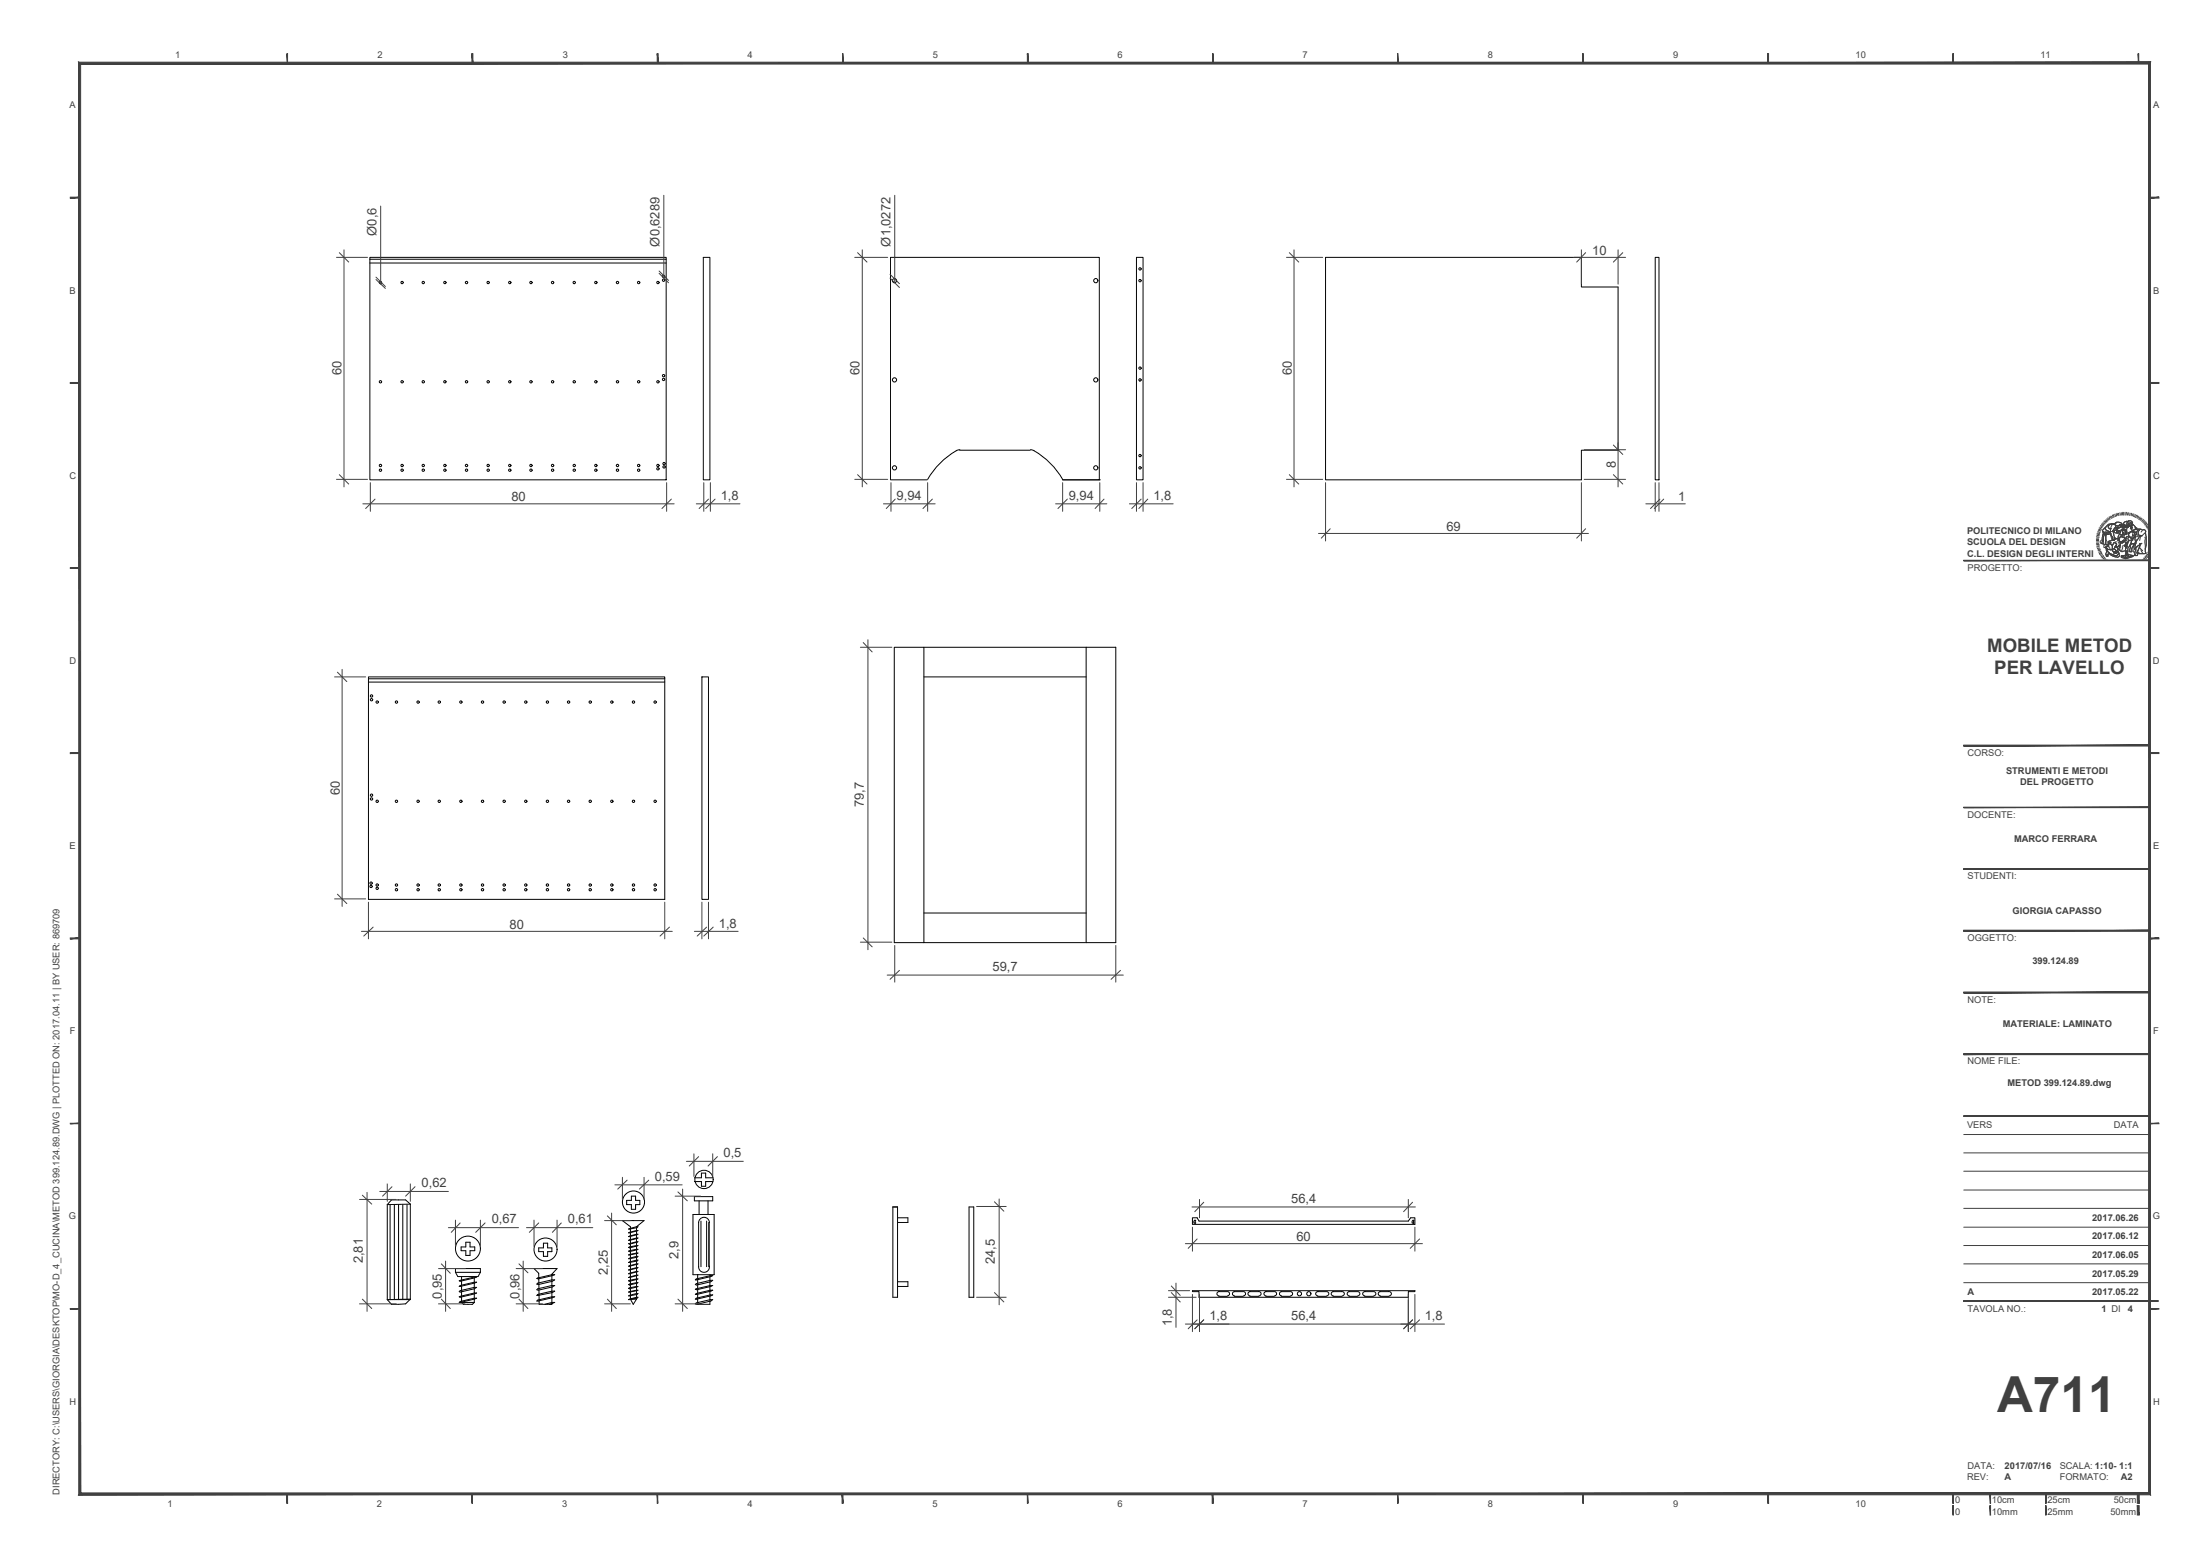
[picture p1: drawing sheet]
<svg xmlns="http://www.w3.org/2000/svg" width="594mm" height="420mm" viewBox="0 0 594 420" stroke-linecap="round" stroke-linejoin="round" font-family="sans-serif">
<!-- layer: 0 -->
<g fill="none" stroke="#000" stroke-width=".27">
<path d="M99.9 69.5h80v60.1h-80zM99.9 70h80M99.9 71h80M189.9 69.5h1.8v60.1h-1.8zM306.9 69.5h1.8v60.1h-1.8zM357.9 69.5h69.1v8h9.9v44.1h-9.9v8h-69.1zM447 69.5h1v60.1h-1zM250.4 129.6h-9.9v-60.1h56.4v60.1h-10h10M259.1 121.6h19.1M259.2 121.4l-.3 .1a19.2 19.2 0 0 0-8.4 8M278.2 121.4l1 .3M279.3 121.7a21 21 0 0 1 7.7 7.8"/>
<path d="M241.5 174.8h59.8v79.7h-59.8zM249.5 174.8v79.7M293.3 174.8v79.7M99.5 182.8h80v60.1h-80zM99.5 184.2h80M99.5 183.3h80M189.5 182.8h1.8v60.1h-1.8zM249.5 182.8h43.8M249.5 246.5h43.8M322 328.8h1.3l.5 .9h56.5l.6-.9h1.2v1.8h-60.1zM322.4 329.7v.5M322.5 329.7l.2-.2 .2 .2"/>
<path d="M322.5 330.2l.2 .2 .2-.2M322.8 329.7v.5M381.3 329.7v.5M381.4 329.7l.2-.2 .2 .2M381.4 330.2l.2 .2 .2-.2M381.7 329.7v.5M322 348.5h60.1v.3h-1.8v1.5h-56.5v-1.5h-1.8zM329.1 348.8h2.3M329.1 350h2.3M329.2 348.8a.57 .57 0 0 0-.6 .5 .57 .57 0 0 0 .6 .6M331.5 348.8a.57 .57 0 0 1 .5 .5 .57 .57 0 0 1-.5 .6M333.3 348.8h2.4"/>
<path d="M333.3 350h2.4M333.4 348.8a.57 .57 0 0 0-.6 .5 .57 .57 0 0 0 .6 .6M335.8 348.8a.57 .57 0 0 1 .6 .5 .57 .57 0 0 1-.6 .6M337.5 348.8h2.4M337.5 350h2.4M337.6 348.8a.57 .57 0 0 0-.6 .5 .57 .57 0 0 0 .6 .6M340 348.8a.57 .57 0 0 1 .5 .5 .57 .57 0 0 1-.5 .6M341.8 348.8h2.3M341.8 350h2.3M341.9 348.8a.57 .57 0 0 0-.6 .5 .57 .57 0 0 0 .6 .6M344.2 348.8a.57 .57 0 0 1 .5 .5 .57 .57 0 0 1-.5 .6M346 348.8h2.4"/>
<path d="M346 350h2.4M346.1 348.8a.57 .57 0 0 0-.6 .5 .57 .57 0 0 0 .6 .6M348.5 348.8a.57 .57 0 0 1 .6 .5 .57 .57 0 0 1-.6 .6M355.8 348.8h2.4M355.8 350h2.4M355.8 348.8a.57 .57 0 0 0-.5 .5 .57 .57 0 0 0 .5 .6M358.3 348.8a.57 .57 0 0 1 .5 .5 .57 .57 0 0 1-.5 .6M360 348.8h2.4M360 350h2.4M360 348.8a.57 .57 0 0 0-.5 .5 .57 .57 0 0 0 .5 .6M362.5 348.8a.57 .57 0 0 1 .5 .5 .57 .57 0 0 1-.5 .6M364.3 348.8h2.3"/>
<path d="M364.3 350h2.3M364.4 348.8a.57 .57 0 0 0-.6 .5 .57 .57 0 0 0 .6 .6M366.6 348.8a.57 .57 0 0 1 .6 .5 .57 .57 0 0 1-.6 .6M368.5 348.8h2.4M368.5 350h2.4M368.5 348.8a.57 .57 0 0 0-.5 .5 .57 .57 0 0 0 .5 .6M371 348.8a.57 .57 0 0 1 .5 .5 .57 .57 0 0 1-.5 .6M372.7 348.8h2.4M372.7 350h2.4M372.7 348.8a.57 .57 0 0 0-.5 .5 .57 .57 0 0 0 .5 .6M375.2 348.8a.57 .57 0 0 1 .5 .5 .57 .57 0 0 1-.5 .6"/>
<circle cx="350.9" cy="349.3" r=".57"/>
<circle cx="353.4" cy="349.3" r=".57"/>
</g>
<!-- layer: costr -->
<g fill="none" stroke="#000" stroke-width=".27">
<path d="M296.9 129.6h.1M241.1 325.9h1.3v24.4h-1.3zM242.4 328.8h2.8v1.3h-2.8M261.7 325.9h1.2v24.4h-1.2zM242.4 346.1h2.8v1.3h-2.8"/>
<circle cx="102.7" cy="76.3" r=".32"/>
<circle cx="108.6" cy="76.3" r=".32"/>
<circle cx="114.3" cy="76.3" r=".32"/>
<circle cx="120.1" cy="76.3" r=".32"/>
<circle cx="126" cy="76.3" r=".32"/>
<circle cx="131.8" cy="76.3" r=".32"/>
<circle cx="137.7" cy="76.3" r=".32"/>
<circle cx="143.4" cy="76.3" r=".32"/>
<circle cx="149.2" cy="76.3" r=".32"/>
<circle cx="155.1" cy="76.3" r=".32"/>
<circle cx="160.9" cy="76.3" r=".32"/>
<circle cx="166.7" cy="76.3" r=".32"/>
<circle cx="172.5" cy="76.3" r=".32"/>
<circle cx="177.7" cy="76.3" r=".32"/>
<circle cx="179.2" cy="74.6" r=".32"/>
<circle cx="179.2" cy="75.7" r=".32"/>
<circle cx="241.5" cy="75.8" r=".57"/>
<circle cx="295.9" cy="75.8" r=".57"/>
<circle cx="307.8" cy="75.8" r=".32"/>
<circle cx="307.8" cy="72.6" r=".32"/>
<circle cx="307.8" cy="99.4" r=".32"/>
<circle cx="102.7" cy="103.1" r=".32"/>
<circle cx="108.6" cy="103.1" r=".32"/>
<circle cx="114.3" cy="103.1" r=".32"/>
<circle cx="120.1" cy="103.1" r=".32"/>
<circle cx="126" cy="103.1" r=".32"/>
<circle cx="131.8" cy="103.1" r=".32"/>
<circle cx="137.7" cy="103.1" r=".32"/>
<circle cx="143.4" cy="103.1" r=".32"/>
<circle cx="149.2" cy="103.1" r=".32"/>
<circle cx="155.1" cy="103.1" r=".32"/>
<circle cx="160.9" cy="103.1" r=".32"/>
<circle cx="166.7" cy="103.1" r=".32"/>
<circle cx="172.5" cy="103.1" r=".32"/>
<circle cx="177.7" cy="103.1" r=".32"/>
<circle cx="179.2" cy="101.4" r=".32"/>
<circle cx="179.2" cy="102.5" r=".32"/>
<circle cx="241.5" cy="102.6" r=".57"/>
<circle cx="295.9" cy="102.6" r=".57"/>
<circle cx="307.8" cy="102.6" r=".32"/>
<circle cx="102.7" cy="125.7" r=".32"/>
<circle cx="102.7" cy="127" r=".32"/>
<circle cx="108.6" cy="125.7" r=".32"/>
<circle cx="108.6" cy="127" r=".32"/>
<circle cx="114.3" cy="125.7" r=".32"/>
<circle cx="114.3" cy="127" r=".32"/>
<circle cx="120.1" cy="127" r=".32"/>
<circle cx="120.1" cy="125.7" r=".32"/>
<circle cx="126" cy="125.7" r=".32"/>
<circle cx="126" cy="127" r=".32"/>
<circle cx="131.8" cy="125.7" r=".32"/>
<circle cx="131.8" cy="127" r=".32"/>
<circle cx="137.7" cy="125.7" r=".32"/>
<circle cx="137.7" cy="127" r=".32"/>
<circle cx="143.4" cy="125.7" r=".32"/>
<circle cx="143.4" cy="127" r=".32"/>
<circle cx="149.2" cy="125.7" r=".32"/>
<circle cx="149.2" cy="127" r=".32"/>
<circle cx="155.1" cy="125.7" r=".32"/>
<circle cx="155.1" cy="127" r=".32"/>
<circle cx="160.9" cy="127" r=".32"/>
<circle cx="160.9" cy="125.7" r=".32"/>
<circle cx="166.7" cy="127" r=".32"/>
<circle cx="166.7" cy="125.7" r=".32"/>
<circle cx="172.5" cy="127" r=".32"/>
<circle cx="172.5" cy="125.7" r=".32"/>
<circle cx="177.7" cy="125.7" r=".32"/>
<circle cx="177.7" cy="126.6" r=".32"/>
<circle cx="179.3" cy="125.2" r=".32"/>
<circle cx="179.3" cy="126.1" r=".32"/>
<circle cx="241.5" cy="126.3" r=".57"/>
<circle cx="295.9" cy="126.3" r=".57"/>
<circle cx="307.8" cy="126.3" r=".32"/>
<circle cx="307.8" cy="123" r=".32"/>
<circle cx="100.3" cy="188.9" r=".32"/>
<circle cx="100.3" cy="187.9" r=".32"/>
<circle cx="101.8" cy="189.6" r=".32"/>
<circle cx="107.1" cy="189.6" r=".32"/>
<circle cx="112.9" cy="189.6" r=".32"/>
<circle cx="118.6" cy="189.6" r=".32"/>
<circle cx="124.5" cy="189.6" r=".32"/>
<circle cx="130.3" cy="189.6" r=".32"/>
<circle cx="136.1" cy="189.6" r=".32"/>
<circle cx="142" cy="189.6" r=".32"/>
<circle cx="147.8" cy="189.6" r=".32"/>
<circle cx="153.5" cy="189.6" r=".32"/>
<circle cx="159.4" cy="189.6" r=".32"/>
<circle cx="165.2" cy="189.6" r=".32"/>
<circle cx="171.1" cy="189.6" r=".32"/>
<circle cx="176.9" cy="189.6" r=".32"/>
<circle cx="100.3" cy="215.7" r=".32"/>
<circle cx="100.3" cy="214.7" r=".32"/>
<circle cx="101.8" cy="216.4" r=".32"/>
<circle cx="107.1" cy="216.4" r=".32"/>
<circle cx="112.9" cy="216.4" r=".32"/>
<circle cx="118.6" cy="216.4" r=".32"/>
<circle cx="124.5" cy="216.4" r=".32"/>
<circle cx="130.3" cy="216.4" r=".32"/>
<circle cx="136.1" cy="216.4" r=".32"/>
<circle cx="142" cy="216.4" r=".32"/>
<circle cx="147.8" cy="216.4" r=".32"/>
<circle cx="153.5" cy="216.4" r=".32"/>
<circle cx="159.4" cy="216.4" r=".32"/>
<circle cx="165.2" cy="216.4" r=".32"/>
<circle cx="171.1" cy="216.4" r=".32"/>
<circle cx="176.9" cy="216.4" r=".32"/>
<circle cx="100.2" cy="239.4" r=".32"/>
<circle cx="100.2" cy="238.5" r=".32"/>
<circle cx="101.8" cy="239" r=".32"/>
<circle cx="101.8" cy="239.9" r=".32"/>
<circle cx="107.1" cy="239" r=".32"/>
<circle cx="112.9" cy="239" r=".32"/>
<circle cx="118.6" cy="239" r=".32"/>
<circle cx="124.5" cy="239" r=".32"/>
<circle cx="130.3" cy="239" r=".32"/>
<circle cx="136.1" cy="239" r=".32"/>
<circle cx="142" cy="239" r=".32"/>
<circle cx="147.8" cy="239" r=".32"/>
<circle cx="153.5" cy="239" r=".32"/>
<circle cx="159.4" cy="239" r=".32"/>
<circle cx="165.2" cy="239" r=".32"/>
<circle cx="171.1" cy="239" r=".32"/>
<circle cx="176.9" cy="239" r=".32"/>
<circle cx="107.1" cy="240.2" r=".32"/>
<circle cx="112.9" cy="240.2" r=".32"/>
<circle cx="118.6" cy="240.2" r=".32"/>
<circle cx="124.5" cy="240.2" r=".32"/>
<circle cx="130.3" cy="240.2" r=".32"/>
<circle cx="136.1" cy="240.2" r=".32"/>
<circle cx="142" cy="240.2" r=".32"/>
<circle cx="147.8" cy="240.2" r=".32"/>
<circle cx="153.5" cy="240.2" r=".32"/>
<circle cx="159.4" cy="240.2" r=".32"/>
<circle cx="165.2" cy="240.2" r=".32"/>
<circle cx="171.1" cy="240.2" r=".32"/>
<circle cx="176.9" cy="240.2" r=".32"/>
</g>
<!-- layer: viti -->
<g fill="none" stroke="#000" stroke-width=".27">
<path d="M307.8 102.8v.1M187.5 318h1.9v-1.2h1.2v1.2h1.9M187.5 319.1h1.9v1.2h1.2v-1.2h1.9M104.6 325.3v25.6M105.3 325.3v25.6M106.5 325.3v25.6M107.6 325.3v25.6M108.8 325.3v25.6M109.9 325.3v25.6M110.8 325.1v25.8h-6.2M110.8 325.1l-1.3-1.1h-3.8l-1.1 1.3M110.8 325.1l-6.2 .2"/>
<path d="M124.5 336.7h1.3v-1.3h1.1v1.3h1.3v1h-1.3v1.3h-1.1v-1.3h-1.3zM145.5 337h1.2v-1.3h1.2v1.3h1.1v1h-1.1v1.2h-1.2v-1.2h-1.2zM169.2 324.1h1.3v-1.1h1.1v1.1h1.2v1.2h-1.2v1.2h-1.1v-1.2h-1.3zM169.7 339.9l2.6-.7-.3 .3zM169.7 331.9l2.6-.7-.3 .3zM169.7 332.9l2.6-.6zM169.7 333.9l2.6-.6zM169.7 334.9l2.6-.6zM169.7 335.8l2.6-.5-2.3 .6zM169.7 336.8l2.6-.5-2.3 .7zM169.7 337.8l2.6-.5-2.3 .7zM169.7 338.9l2.6-.5z"/>
<path d="M171.9 331.2l2-1.6h-5.8l2.1 1.6v19.6M171.9 331.2v19.6M187.1 327.9h5.7v16.3h-5.7zM187.5 323.1h5v1.2h-5zM188.8 324.3v3.6M189.3 329.7v12.3M190.8 329.7v12.3M191.2 324.3v3.6M191.4 330.1v11.9M191.6 330.1a1.46 1.46 0 0 0-1.5-1.4 1.46 1.46 0 0 0-1.4 1.4v11.9M104.6 350.9l6.2-.1-1.3 1.3-1.9 .1h-1.9zM123 343.6v-1.1h6.7v1.1"/>
<path d="M123 343.6h6.7M123 343.6l.6 1.1h5.5l.6-1.1M124 351.7l.3-.3 4.4-.9zM124 345.8l4.7-1-4.4 1.2zM124 347.4l.3-.3 4.4-.9zM124 348.8l.3-.3 4.4-.9-.6 .4-3.8 .9zM124 350.2l4.7-1-4.4 1.1zM124.6 351.7l.6 .5h2.4l.5-.5M124.6 351.7h3.5M124.6 344.7v7M128.1 344.7v7M144.2 342.5h6.2l-1.4 1.6v8.1h-3.4l-.1-8.4z"/>
<path d="M145 345.2l4-1h.8l-4.5 1.1zM145 346.7l.2-.2 3.8-.9h.8l-.6 .4-3.9 .9zM145 348.3l.2-.3 3.8-.9h.8l-.6 .4-3.9 .9zM145 349.8l.2-.3 3.8-.9h.8l-.6 .4zM145 351.3l.2-.2 3.8-.9h.8zM147.1 352.2l1.9-.5h.8l-1.4 .5M169.7 350.9l2.6-.6-.3 .2zM169.7 347.9l2.6-.5-2.3 .6zM169.7 340.9l2.6-.6-.3 .2zM169.7 341.9l2.6-.6zM169.7 342.9l2.6-.6zM169.7 343.9l2.6-.6z"/>
<path d="M169.7 345l2.6-.7zM169.7 345.8l2.6-.5-2.3 .7zM169.7 346.9l2.6-.5-2.3 .6zM169.7 348.9l2.6-.5zM169.7 349.9l2.6-.6-.3 .2zM170.2 350.8h1.7M170.2 350.8l.8 1.4 .9-1.4M187.8 352.1l.2-.3 4.5-.9-.5 .4-3.9 .9zM187.8 348.1l4.7-1-4.4 1.2zM187.8 349.5l.2-.2 4.5-.9zM187.8 346.9l.2-.3 4.5-.9-.5 .4-3.9 .9zM188 345.3l4.5-.8-4.7 1.1z"/>
<path d="M188 350.5l4.5-.8-4.7 1.1zM188.4 344.2v8h3.3v-8M191.6 341.9a1.46 1.46 0 0 1-1.4 1.7 1.46 1.46 0 0 1-1.5-1.6"/>
<circle cx="190.1" cy="318.5" r="2.48"/>
<circle cx="126.4" cy="337.1" r="3.4"/>
<circle cx="147.3" cy="337.4" r="3.1"/>
<circle cx="171.1" cy="324.6" r="2.98"/>
</g>
<!-- layer: G-ANNO-LOGO -->
<g fill="none" stroke="#404040" stroke-width=".27">
<path d="M569.1 139.9l.4 .5M569.5 139.6l.3 .6M569.8 139.5l.4 .5M570 139.3l.4 .6M570.4 139.1l.3 .6M570.7 139l.2 .6M571 138.8l.3 .7M571.4 138.7l.2 .6M571.7 138.6l.2 .6M572.1 138.6l.1 .6M572.4 138.5l.2 .6M572.8 138.5v.6"/>
<path d="M573.1 138.3l.1 .8M573.5 138.3v.8M573.8 138.3v.8M574.2 138.3l-.1 .8M574.6 138.5l-.1 .6M574.9 138.5v.6M575.2 138.6l-.1 .6M575.6 138.6l-.1 .6M576 138.7l-.3 .6M576.3 138.8l-.2 .7M576.6 139l-.2 .6M577 139.1l-.4 .6"/>
<path d="M577.3 139.2l-.3 .7M577.5 139.5l-.2 .5M577.9 139.6l-.4 .6M578.2 139.9l-.4 .5M578.4 140l-.4 .5M566.1 146h.6M566.1 144.9l.8 .2M566.1 145.3h.6M566.1 145.7h.6M566.1 146.3h.6M566.1 146.7h.6M566.2 144.2l.8 .2"/>
<path d="M566.2 144.6l.7 .1M566.3 143.9l.7 .1M566.5 143.5l.6 .3M566.6 143.2l.6 .2M566.7 142.9l.7 .3M566.9 142.5l.6 .4M566.9 147l-.8 .1M566.9 147.3l-.7 .2M566.9 147.6l-.7 .1M567 148l-.7 .1M567.1 148.2l-.6 .3M567.1 142.3l.5 .2"/>
<path d="M567.2 141.9l.5 .4M567.2 148.5l-.6 .2M567.4 146.7h.1M567.4 148.9l-.7 .2M567.5 141.6l.5 .4M567.5 149.1l-.6 .4M567.6 141.4l.5 .4M567.6 149.4l-.6 .4M567.7 143.2l.9-.8a.9 .9 0 0 0 .9 1.1h.3a.67 .67 0 0 1-1.2 .2l-.5 .1zM567.7 149.8l-.5 .2M567.9 141.1l.5 .4M568 143.7h.1"/>
<path d="M568 143.7v.3M568 150l-.6 .4M568 144l.1 .2M568.1 144.2h1.8M568.1 144.2h.1M568.1 144.2l-.1-.2-.3 .4-.1 1.3-.5 .5v.3l.6 .3M568.1 144.2l-.2 .4-.2 1.6-.3 .5M568.1 140.7l.5 .6M568.1 150.3l-.5 .4M568.4 144.2h.5l-.3 .4v2.4l-.3 .1-.6-.3 .3-.8a1.81 1.81 0 0 1 .4-1.7zM568.4 144.2h.1M568.4 144.2l-.1 .2a2.01 2.01 0 0 0-.3 1.8l-.3 .6 .6 .3 .2-.1"/>
<path d="M568.4 140.6l.5 .4M568.4 150.5l-.5 .4M568.5 142.4a.81 .81 0 0 0-.6 .6 .81 .81 0 0 0 .2 .8l.5-.1a.8 .8 0 0 0 1.3-.2M568.5 150.8l-.4 .4M568.6 147l.5 .2M568.6 147h.1M568.6 147.7l.2 .4M568.6 147.7h.1M568.6 147.7a.55 .55 0 0 1 .6-.2 .55 .55 0 0 1 .5 .5l.1 .1M568.6 140.4l.4 .5M568.8 148.1l1.2 .4 .4-.3 .4 1.1M568.8 148.1l.1 .6"/>
<path d="M568.8 148.1h.1M568.8 148.1l1.2 .4 .4-.3M568.8 144.3l-.2 2.7M568.8 151l-.5 .4M568.9 148.7v.4a.56 .56 0 0 0-.3 .6 .56 .56 0 0 0 .4 .4M568.9 148.7h.1M568.9 148.7l.9 .8 1.2 .5M568.9 150.1h.1M568.9 148.7l-.3 .8 .3 .6M568.9 148.7l.9 .8 1.8 .8M568.9 140.1l.4 .5M569 149.8h.1"/>
<path d="M569 149.9h.1M569 149.9v.2M569 150.1h.1M569 151.2l-.4 .5M569 149.8v.1M569.1 147.2h.1M569.1 147.2l.2 .3M569.1 147.2h-1v.7l.5-.2M569.3 147.5h-.4l-.3 .2M569.3 147.5h.1M569.3 151.4l-.4 .5M569.5 146.8h.1"/>
<path d="M569.5 146.8l-.4 .4M569.5 151.7l-.4 .5M569.7 146.6l.7 .6M569.8 146.6l.6 .7 .5-.8 .7 .3v.4h-.3l-.1 .4M569.8 146.6h.1M569.8 146.6l-.3 .2M569.8 146.6l-.7 .6M569.8 146.6l.6 .6v1M569.8 151.8l-.4 .6M569.9 142.8v.4a2.27 2.27 0 0 0 .6 2v.6M569.9 142.8h.1M569.9 144.2h-1l-.3 .4v2.4"/>
<path d="M569.9 144.2h.1M569.9 144.2l.3 .5a.67 .67 0 0 1 .2 1l.1 .1M569.9 143.5a.8 .8 0 0 1-1.3 .2h-.7l.1 .3M569.9 143.5h.1M569.9 143.5v.7M569.9 142.8v.7M570 144.6l.3 1.4M570 151.9l-.2 .7M570.3 141.8v.1a3.1 3.1 0 0 0 .2 3.4v.5M570.4 148.2v-.9l.5-.8 .7 .3v.4h-.3l-.4 1.2 .4 .1 .4 .5M570.4 148.2l.4 1.1M570.4 148.2h.1"/>
<path d="M570.4 152.2l-.4 .5M570.5 145.8l-1.2 .4v.5l.2 .1M570.5 145.8h.1M570.5 143.4h.1M570.5 141.5a.78 .78 0 0 0-1 .2 .78 .78 0 0 0 .2 1.1h.2M570.5 141.5h.1M570.5 141.5a.71 .71 0 0 1 .8 .6 .71 .71 0 0 1-.5 .8l-.3 .5M570.5 143.4l.2 .3a2.2 2.2 0 0 0 .7 1.7l-.4 .2M570.5 141.5a1.38 1.38 0 0 0-1.9 1.5l1.2 .7 .1-.2M570.5 141.5a1.38 1.38 0 0 0-1.9 1.5l.5 .4 .7 .1M570.5 143.4l.2 .3a2.2 2.2 0 0 0 .7 1.7h-.2M570.7 152.3l-.4 .6"/>
<path d="M570.8 149.3h.1M570.9 141.5a1.4 1.4 0 0 1 2.2 0l-.1 .4-.4-.3M570.9 141.5l.4 .4M570.9 141.5h.1M570.9 143.3a.55 .55 0 0 0 .2 .5 .55 .55 0 0 0 .6 .1M570.9 145.6h.1M570.9 152.4l-.2 .7M571 145.6l-.1 .4-.4-.2M571 145.6h.1M571 149.1l.3 .3M571 149.1h.1M571 149.1l-.2 .2"/>
<path d="M571 150h.1M571.2 142.5h.1M571.2 147.6l.4 .1M571.2 147.6h.1M571.2 142.5l-.7 .9M571.2 147.6l-.3 .8 .4 .1 .4 .5M571.2 148.9l.1 .5M571.2 148.9h.1M571.2 148.9l.2 .4M571.2 141.4l-.3 .1M571.2 141.4h.1M571.2 141.4a1.16 1.16 0 0 1 1.9 .2l-.1 .3a.47 .47 0 0 0-.5-.3 .47 .47 0 0 0-.4 .4l-.8-.1"/>
<path d="M571.2 145.4h.1M571.2 145.4l-.2 .2M571.3 141.9h.1M571.3 141.9l-.1 .6M571.3 149.4h.1M571.3 152.6l-.3 .6M571.4 149.3h.1M571.4 149.3l-.2-.4 .1 .5M571.6 143.3l.8 .1h-.2a.37 .37 0 0 1-.1 .5 .37 .37 0 0 1-.5-.1zM571.6 143l-.8 .3 .1 .1a.53 .53 0 0 0 .8 .5M571.6 143h.1M571.6 143l.2 .3"/>
<path d="M571.6 145.4l-.6 .2M571.6 145.4h.1M571.6 145.4l.5 .3M571.6 147.7h.1M571.6 143l-1.1 .4M571.6 147.7l.5 1.7M571.6 152.7l-.3 .6M571.7 143.9h.1M571.7 149h.1M571.7 149l-.4-.1 .1 .4M571.7 142.8h.1M571.7 142.8l-.1 .2"/>
<path d="M571.7 143l.1 .3M571.7 146.3l-.8 .2M571.7 142.8l-.3 .1M571.8 143.3h.1M571.8 143.3h-.2l.1 .6M571.8 142.4l.4 .2 .2-.2M571.8 142.4h.1M571.8 142.4l-.1 .4M571.8 143.3h-.2a.46 .46 0 0 0 0 .6 .46 .46 0 0 0 .6 0v-.5h.2l-.5-.1M571.8 143.4h.1M571.8 146l.9 .5M571.8 152.8l-.1 .6"/>
<path d="M571.8 142.4l-.6 .1M571.9 143.3h.1M571.9 143.3l.2 .1h-.3M572.1 145.3a1.17 1.17 0 0 1 1.9 .5h-.5l-.5 .5-.6 .2zM572.1 145.7h.1M572.1 145.7l.5 .6M572.1 149.4l-.3 .5-.8 .1M572.1 149.4h.1M572.1 149.4a.57 .57 0 0 1 .2 .7 .57 .57 0 0 1-.7 .3l-1.4-.4a.64 .64 0 0 0-.5-.5 .64 .64 0 0 0-.7 .3M572.1 148.2l.7 .7M572.1 146.5l.2 .5-.1 .3M572.1 145.7a1.27 1.27 0 0 1 .3 1.6h-.2"/>
<path d="M572.2 147.3h.1M572.2 147.3l-.6 .4M572.2 145.3l-.1 .4M572.2 145.3h.1M572.2 152.8l-.1 .6M572.3 142.4h.1M572.3 141.9l.3 .1M572.4 147.7l-.3 .5a1.11 1.11 0 0 0 1.7 .5h.2M572.4 147.7h.1M572.4 146.3l.7-.1 .5-.4a.64 .64 0 0 1-.4 .7 .64 .64 0 0 1-.8-.2zM572.4 141.6h.1M572.4 141.6a.72 .72 0 0 1-1.1 .3"/>
<path d="M572.4 142.4h.1M572.4 142h.1M572.4 147.6v1M572.4 144.3l-.3 .3-.2 1M572.4 152.9l-.1 .7M572.4 141.6h.2M572.6 146.3h.1M572.6 146.6l-.2 1.1M572.6 141.6h.1M572.6 146.3v.4M572.6 146.7h.1M572.6 146.7l-.2 .6h-.2"/>
<path d="M572.6 147.1a1.64 1.64 0 0 1-.8 1.4M572.6 141.6l.2 .2M572.8 150.1l1.2 .4v.3M572.8 150.1v.4l1.2 .3M572.8 150.1h.1M572.8 141.8h.1M572.8 141.8l-.4 .6M572.8 152.9l-.1 .7M573 143.2a.64 .64 0 0 1 .8-.1 .64 .64 0 0 1 .2 .8l-.3 .5h-.5v-.9zM573 142.3l.3 .2 .5-.2M573 142.3h.1M573.1 152.9v.8"/>
<path d="M573.2 143.9h.1M573.2 142v-.1a.5 .5 0 0 1 .6-.2 .5 .5 0 0 1 .3 .6h-.3M573.2 142l.4 .1M573.2 142h.1M573.2 147.3l-.2 1.6 1-.2M573.2 146.5h.1M573.3 146.1l.2 .1M573.3 146.2h.1M573.3 146.3l.2 .2M573.5 141.6l.5 .3 .1 .4M573.5 141.6h.1M573.5 143.2h.1"/>
<path d="M573.5 143.2l-.2 .1M573.5 153.1v.6M573.6 145.2l.4 .4v.2l-.3 .2a.69 .69 0 0 1-.9 .6l-.2-.3M573.6 145.2h.1M573.6 142.1h-.9l.3 .2M573.6 142.1h.1M573.6 142h.1M573.6 142l.2 .3M573.6 145.2a.92 .92 0 0 0-1.4 .1M573.6 145.2l.2 .1-.1 .1 .3 .2v.2h-.5l-.4 .4-.5 .1M573.6 142v.1M573.6 144.4v.8"/>
<path d="M573.7 142.9a.83 .83 0 0 0-1.1 .8v.1a.32 .32 0 0 0-.3 .4 .32 .32 0 0 0 .4 .2l.4 .2 .2-.6-.1-.1M573.7 142.9h.1M573.7 142.9l.4 .6M573.7 143.5h.3M573.7 146a.6 .6 0 0 1-.4 .5 .6 .6 0 0 1-.6-.2M573.7 143l.3 .3-.2 .1M573.8 142.3h.1M573.8 143.9l.2 .3M573.8 143.9h.1M573.8 143.3v.6M573.8 143.3h.1M573.8 143.3a.43 .43 0 0 0-.6-.4 .43 .43 0 0 0 0 .8v.2"/>
<path d="M573.8 143.2l-.2-.3h-.4l-.2 .3 .2 .7M573.8 153.1v.6M574 144.2l-.3 .2-1.4-.1a1.16 1.16 0 0 0-.2 1.4l.5-.8h.6l.4 .3M574 144.2h.1M574 148.7h.1M574 150.5l2-.5v.3l-2 .6zM574 150.7h.1M574 150.8h.1M574 143.3l-.2 .6-.6-.1M574 143.2l.2 .5v.5h-.2M574 143.2h.1M574 143.2a.68 .68 0 0 0-.7-.4 .68 .68 0 0 0-.6 .5l-.1 .5a.44 .44 0 0 0-.1 .5 .44 .44 0 0 0 .5 .3l.2-.3v-.4"/>
<path d="M574 144.2l-.3 .2h-.5M574 150.5v.3M574.1 146.7h.1M574.1 146.7l-.3 .6-.2-.1 .1 .3h.4M574.1 147.5h.1M574.1 147.5l-.1 .4 .2-.3M574.1 149.9h.1M574.1 149.4h.1M574.1 149.4l.4-.7 .1 1.2-.2-.6-.3 .6M574.1 149.9a2.32 2.32 0 0 1 1.9 .1l-2 .5-1.2-.4M574.1 143.5l.1 .3M574.1 143.5h.1"/>
<path d="M574.1 143.3v.2M574.1 143.3h.1M574.1 142.3l.1-.2a.72 .72 0 0 1-.1 1.1v.1M574.1 142.3h.1M574.1 143.5l.1 .7h-.2M574.1 147.1l-.1 .8 .2-.3M574.1 149.9l.8-.1 1.1 .2-2 .5-1.2-.4v.4l1.2 .4 2-.6v-.3M574.1 142.3l.1-.2a.72 .72 0 0 1-.1 1.1v.2M574.1 149.4v.5M574.1 152.9v.8M574.1 149.9l-1.3 .2M574.1 141.8l.1 .3"/>
<path d="M574.2 147.6h.1M574.2 147.6l-.2 1.1M574.2 147.1l-.1 .2M574.2 144.8l-.1 1.3M574.2 144l.5 .2M574.4 146l-.3 .1-.1 .5a.54 .54 0 0 1-.4 .7l.5 .2M574.4 148.9l.1-.2 .2 1.4-.3-.8-.4 1zM574.5 146.6h.1M574.5 146.6l-.4 .1M574.5 142.4h.1M574.5 148.9h.1M574.5 148.9l-.4 .5"/>
<path d="M574.5 146.6l-.3 1M574.5 144.8l-.4 .9M574.5 152.9v.8M574.6 140.9l-.2 .4 .1 1.1M574.6 140.9h.1M574.6 140.9l.1-.3h.4a.65 .65 0 0 1 .7 .3 .65 .65 0 0 1-.1 .7M574.6 141.9a.64 .64 0 0 1 .9-.6l.1 .3-.2 .4M574.6 141.9h.1M574.6 141.9l-.1 .5M574.6 141.9l.3 .2 .5-.1M574.6 140.9h-.5a.55 .55 0 0 0-.6 .2 .55 .55 0 0 0 0 .5M574.7 152.9l.2 .7"/>
<path d="M574.9 143.9l-.7-.1v.4h-.2M574.9 143.9h.1M574.9 143.9l-.2 .5 .3 .5M574.9 146h.1M574.9 146l-.4 .6M574.9 143.9a1.53 1.53 0 0 1 2 0l-.3 .9-.7 .6h-.4l-.6-.6zM574.9 146l-.3 .2-.2 1.1a2.08 2.08 0 0 0-.3 2.1M574.9 146l.8-.2-.5 1.3-.6 .8-.1 1M574.9 141.5l.1 .1M574.9 143.9l-.2 .5M574.9 144.9l-.3 .4 .1 .7 1.2-.3 .2-.5M574.9 142h.1"/>
<path d="M575 144.9h.1M575 144.9l-.4 .4 .3 .7M575 141.6h.1M575 141.9l.1 .1M575.1 152.8l.1 .8M575.2 147h.1M575.2 141.8h.3M575.4 146.8h.7M575.4 146.8h.1M575.4 142v.8l.1-.3M575.4 142h.1M575.4 146.8h.7l-.1 .8a.9 .9 0 0 0-.3 1.3h-.7l.4-1v-.9"/>
<path d="M575.4 152.8l.2 .6M575.4 146.8l-.2 .2M575.4 141.8v.1M575.5 142.5h.1M575.5 142.5l.4 .8M575.6 143.5h.3M575.6 143.5h.1M575.6 143.5l-.7 .4M575.6 145.1h.1M575.7 141.6l-.2 .9M575.7 141.6h.1M575.7 141.6l.4 .2 .7 .8"/>
<path d="M575.7 145.3h.1M575.7 145.8l-.5 1.3-.6 .8-.1 1M575.7 145.8h.1M575.7 144.9l-.2 .2M575.7 152.7l.2 .6M575.9 143.5l.7 .2 .3 .2M575.9 143.5h.1M575.9 143.3h.1M575.9 143.3l-.3 .2M575.9 144.4h.1M576 152.6l.3 .7M576.1 145.2l-.1 .4-.4 .2-.2 1"/>
<path d="M576.1 145.2h.1M576.1 146.8h.1M576.1 146.8l-.1 .8a.9 .9 0 0 0-.3 1.3h-.7l.4-1-.2-.9M576.4 149.8h.1M576.4 144.9l-.3 .3M576.4 144.9h.1M576.4 144.8h.1M576.4 144.8l.2 .1-.1 1.8M576.4 143.8l-1-.3-.5 .4M576.4 143.8h.1M576.4 143.8l.1 .5M576.4 142.5l.5 .4"/>
<path d="M576.4 144.7l-.1 .4M576.4 143.7h.2l.3 .3M576.4 152.6l.2 .6M576.4 144.8v.1M576.5 146.7h.1M576.5 146.7l-.4 .1M576.5 146.7l-.1 .5a1.49 1.49 0 0 0 .1 2.2M576.5 144.3h.1M576.5 144.3l-.6 .5v-.4M576.5 148.1l-.1 .1 .2 .3M576.6 144.9l-.1 1.8M576.6 152.4l.3 .5"/>
<path d="M576.8 147.9v.7l-.4 1.2M576.8 147.9h.1M576.8 142.6h.1M576.8 142.6l.2 .3-1.1 .4M576.9 143.9h.1M576.9 143.9a.96 .96 0 0 1 .5-1 .96 .96 0 0 1 1.1 .3 .53 .53 0 0 1 .9 .1 .53 .53 0 0 1-.4 .7 1.14 1.14 0 0 1-1 .8 1.14 1.14 0 0 1-1.1-.8M576.9 144v.3l-.5 .4a.7 .7 0 0 1-1 .6v-.1a.78 .78 0 0 1-.6-1.1 .78 .78 0 0 1 1.2-.3l-.1 .6M576.9 145.7v.5M576.9 152.2l.4 .6M577.1 149.4h.1M577.1 152l.4 .7M577.4 149l.5 .5"/>
<path d="M577.4 144.8l-.9 .1M577.5 142.9l-1 .1-.9 .5M577.5 142.9h.1M577.5 142.9l-.6 1M577.5 151.9l.4 .5M577.7 142.9a1.8 1.8 0 0 0-2.1 .6M577.8 144.8l-.8 1.2-.6 2.2 1.5-1.4M577.8 144.8h.1M577.8 147.9l.7 .8M577.8 151.7l.4 .6M577.9 142.9a1 1 0 0 0-.1 1.7l.5 .1M577.9 142.9h.1"/>
<path d="M577.9 142.9l.6 .3a.55 .55 0 0 1 .7 0 .55 .55 0 0 1 .1 .7l.3 1v2.3l-.3 1.8 .3 .4h-2.5M577.9 146.8l-.1 .8-.8 1.7 .1 .1M577.9 146.8h.1M577.9 146.8l-1.1 1.1M577.9 146.8l-.5 1.7a.8 .8 0 0 0-.1 1.3l-.2 .2h-.7v-.2M578 151.5l.4 .5M578 144.8l-.2 1.2M578.2 148.4l.2 .7 .4 .4M578.3 144.7l-.5 .1M578.3 144.7h.1M578.3 151.3l.4 .5M578.4 146.7l-.5 .1"/>
<path d="M578.4 143.4l-.2 .3M578.5 151.2l.4 .3M578.8 140.2l-.5 .5M578.8 150.9l.4 .4M578.9 150.7l.5 .3M579 140.5l-.5 .5M579.2 145.1l.1 3.3M579.2 150.4l.5 .4M579.3 143.9a11 11 0 0 1 0 4.7l.3 .8h-2.5M579.3 140.7l-.5 .6M579.3 150.1l.6 .4M579.6 141l-.6 .5"/>
<path d="M579.6 149.9l.5 .4M579.7 141.3l-.5 .5M579.7 149.6l.6 .3M579.9 141.5l-.5 .5M579.9 149.3l.5 .3M580.1 149l.6 .3M580.2 141.9l-.6 .4M580.2 148.7l.6 .3M580.3 142.1l-.6 .4M580.3 148.4l.7 .2M580.3 148.1l.8 .3M580.4 142.5l-.5 .3"/>
<path d="M580.4 147.7l.7 .3M580.6 147.5l.6 .1M580.6 147.1l.6 .1M580.7 146.2h.6M580.7 146h.6M580.7 145.6h.6M580.7 142.8l-.6 .2M580.7 146.8l.6 .2M580.7 146.5l.6 .1M580.8 143.2l-.6 .2M581 143.4l-.7 .3M581.1 144.2l-.7 .1"/>
<path d="M581.1 143.8l-.7 .2M581.2 144.6l-.6 .1M581.3 145.2l-.6 .1M581.3 144.8l-.7 .1"/>
</g>
<!-- layer: G-ANNO-TTLB -->
<g fill="#fff" stroke="#fff" stroke-width=".27">
<path d="M555.3 151.3l30.7 4.3-5.7-4.3zM555.3 151.3l30.7 4.3h-30.7z"/>
<path d="M580.3 136.8h5.7l-5.7 14.5zM586 136.8l-5.7 14.5 5.7 4.3z"/>
</g>
<path d="M555.3 151.3h25v-14.5h5.7v18.8h-30.7z" fill="none" stroke="#fff" stroke-width=".27"/>
<g fill="#404040" stroke="#404040" stroke-width=".27">
<path d="M580.3 351.4h2.4v-.2zM580.3 351.2h2.4l-2.4 .2z"/>
<path d="M530.3 351.2v.2l50-.2zM530.3 351.4l50-.2v.2z"/>
<path d="M530.3 351.2v.2l50-.2zM530.3 351.4l50-.2v.2z"/>
<path d="M530.3 218.1l50-.1zM530.3 218h50z"/>
<path d="M530.3 234.7l50-.1zM530.3 234.6h50z"/>
<path d="M530.3 234.6h50zM530.3 234.7l50-.1z"/>
<path d="M530.3 251.2h50zM530.3 251.4l50-.2z"/>
<path d="M530.3 151.4l50-.1zM530.3 151.3h50z"/>
<path d="M530.3 251.2h50zM530.3 251.4l50-.2z"/>
<path d="M530.3 267.9v.2l50-.2zM530.3 268.1l50-.2v.2z"/>
<path d="M530.3 251.2h50zM530.3 251.4l50-.2z"/>
<path d="M530.3 251.2h50zM530.3 251.4l50-.2z"/>
<path d="M530.3 201.5h50v-.3zM530.3 201.2h50l-50 .3z"/>
<path d="M530.3 284.5v.3l50-.3zM530.3 284.8l50-.3v.3z"/>
<path d="M530.3 284.5v.3l50-.3zM530.3 284.8l50-.3v.3z"/>
<path d="M530.3 301.3h50zM530.3 301.4l50-.1z"/>
<path d="M580.3 351.4h2.4v-.2zM580.3 351.2h2.4l-2.4 .2z"/>
<path d="M427.4 14.5l.1 2.5zM427.4 14.5l.1 2.5z"/>
<path d="M21.3 16.8l.5 386.3v-385.8zM21.3 16.8l.5 386.3-.5 .5zM21.8 403.1l-.5 .5 558.9-.5zM21.3 403.6l558.9-.5 .5 .5zM580.2 17.3v385.8l.5 .5zM580.2 17.3l.5-.5v386.8zM21.8 17.3h558.4l.5-.5zM21.3 16.8h559.4l-558.9 .5z"/>
<path d="M377.4 14.5l.1 2.5zM377.4 14.5l.1 2.5z"/>
<path d="M477.3 14.5l.3 2.5v-2.5zM477.3 14.5l.3 2.5h-.3z"/>
<path d="M527.4 14.5l.1 2.5zM527.4 14.5l.1 2.5z"/>
<path d="M19 103.5h2.5v-.2zM19 103.3h2.5l-2.5 .2z"/>
<path d="M19 53.5h2.5v-.3zM19 53.2h2.5l-2.5 .3z"/>
<path d="M19 203.5h2.5v-.3zM19 203.2h2.5l-2.5 .3z"/>
<path d="M19 253.5h2.5v-.2zM19 253.3h2.5l-2.5 .2z"/>
<path d="M19 303.4l2.5-.1zM19 303.3h2.5z"/>
<path d="M19 353.5l2.5-.2zM19 353.3h2.5z"/>
<path d="M19 153.4l2.5-.1zM19 153.3h2.5z"/>
<path d="M327.5 14.5l.1 2.5zM327.5 14.5l.1 2.5z"/>
<path d="M277.4 14.5l.3 2.5v-2.5zM277.4 14.5l.3 2.5h-.3z"/>
<path d="M227.5 14.5l.1 2.5zM227.5 14.5l.1 2.5z"/>
<path d="M177.5 14.5l.2 2.5v-2.5zM177.5 14.5l.2 2.5h-.2z"/>
<path d="M127.4 14.5l.3 2.5v-2.5zM127.4 14.5l.3 2.5h-.3z"/>
<path d="M77.5 14.5l.2 2.5zM77.5 14.5l.2 2.5z"/>
<path d="M427.4 403.4l.1 2.5zM427.4 403.4l.1 2.5z"/>
<path d="M377.4 403.4l.1 2.5zM377.4 403.4l.1 2.5z"/>
<path d="M477.3 403.4l.3 2.5v-2.5zM477.3 403.4l.3 2.5h-.3z"/>
<path d="M527.4 403.4l.1 2.5zM527.4 403.4l.1 2.5z"/>
<path d="M327.3 403.4l.3 2.5v-2.5zM327.3 403.4l.3 2.5h-.3z"/>
<path d="M277.4 403.4l.2 2.5zM277.4 403.4l.2 2.5z"/>
<path d="M227.4 403.4l.2 2.5v-2.5zM227.4 403.4l.2 2.5h-.2z"/>
<path d="M177.5 403.4l.1 2.5zM177.5 403.4l.1 2.5z"/>
<path d="M127.4 403.4l.2 2.5zM127.4 403.4l.2 2.5z"/>
<path d="M77.4 403.4l.3 2.5v-2.5zM77.4 403.4l.3 2.5h-.3z"/>
<path d="M577.4 14.5l.1 2.5zM577.4 14.5l.1 2.5z"/>
<path d="M577.4 403.4l.1 2.5zM577.4 403.4l.1 2.5z"/>
<path d="M580.4 103.3v.2l2.6-.2zM580.4 103.5l2.6-.2v.2z"/>
<path d="M580.4 53.2v.3l2.6-.3zM580.4 53.5l2.6-.3v.3z"/>
<path d="M580.4 203.2v.3l2.6-.3zM580.4 203.5l2.6-.3v.3z"/>
<path d="M580.4 253.3v.2l2.6-.2zM580.4 253.5l2.6-.2v.2z"/>
<path d="M580.4 303.3h2.6zM580.4 303.4l2.6-.1z"/>
<path d="M580.4 353.3h2.6zM580.4 353.5l2.6-.2z"/>
<path d="M580.4 153.3h2.6zM580.4 153.4l2.6-.1z"/>
<path d="M527.4 403.4l.1 2.5zM527.4 403.4l.1 2.5z"/>
<path d="M537.4 403.4l.1 2.5zM537.4 403.4l.1 2.5z"/>
<path d="M552.4 403.4l.1 2.5zM552.4 403.4l.1 2.5z"/>
<path d="M577.1 403.4l.6 2.5v-2.5zM577.1 403.4l.6 2.5h-.6z"/>
<path d="M527.4 406.6l.1 2.5zM527.4 406.6l.1 2.5z"/>
<path d="M537.4 406.6l.1 2.5zM537.4 406.6l.1 2.5z"/>
<path d="M552.4 406.6l.1 2.5zM552.4 406.6l.1 2.5z"/>
<path d="M577.1 406.6l.6 2.5v-2.5zM577.1 406.6l.6 2.5h-.6z"/>
</g>
<path d="M530.3 316.3h50M530.3 311.3h50M530.3 306.4h50M530.3 336.3h50M530.3 331.4h50M530.3 326.3h50M530.3 321.3h50M530.3 346.4h50M530.3 341.3h50" fill="none" stroke="#404040" stroke-width=".27"/>
<!-- layer: G-ANNO-TEXT -->
<g fill="none" stroke="#404040" stroke-width=".27">
<path d="M102.8 55.7v21M179.3 52.7v22.4M241.6 52.7v23.7M90.9 69.5h8.3M92.9 67.5v64M230.8 69.5h8.9M232.8 67.5v64M347.4 69.5h9.8M349.4 67.5v64M425 69.5h14M427 67.5v9.2M436.9 67.5v9.2"/>
<path d="M436.9 119.5v12M90.9 129.4h8.3M98 136h84M100 130.3v7.8M180 130.3v7.8M188 136h11.8M190 130.3v7.8M191.8 130.3v7.8M230.8 129.4h8.9M238.6 136h13.9M240.6 130.3v7.8M250.5 130.3v7.8"/>
<path d="M285 136h13.9M286.9 130.3v7.8M297 130.3v7.8M305 136h11.8M306.9 130.3v7.8M308.7 130.3v7.8M347.4 129.4h9.8M357.9 130.3v15.8M427 130.3v15.8M427.8 129.4h11.2M427.8 121.4h11.2M444.4 136h10.7"/>
<path d="M447 130.3v7.8M448 130.3v7.8M356 144h72.9M232.3 174.8h8.5M234.4 172.7v83.7M90.4 182.8h8.3M92.4 180.7v64.1M90.4 242.7h8.3M97.6 251.5h83.9M99.5 243.6v9.9M179.5 243.6v9.9M187.5 251.5h11.8"/>
<path d="M189.5 243.6v9.9M191.3 243.6v9.9M232.3 254.4h8.5M241.6 255.3v9.9M301.3 255.3v9.9M239.6 263.3h63.7M104.6 319.7v4.7M110.8 319.7v4.7M166 319.9h18.2M168.1 317.9v6M173.9 317.9v6M185.3 313.6h15.4"/>
<path d="M187.4 311.6v6.1M192.5 311.6v6.1M97.1 323.9h9.8M99.1 322v32.1M102.5 321.7h18.6M121.1 331.5h18.9M123 329.5v6.8M129.7 329.5v6.8M142.2 331.5h17.9M144.2 329.5v7.1M150.4 329.5v7.1M163.3 329.6h6.9"/>
<path d="M165.2 327.6v26.5M182.3 323h6.9M184.3 321.1v33M263.7 325.8h8M269.8 323.8v28.5M320.1 335.8h64M321.9 325.9h60.3M322 331.4v6.4M323.9 323.9v4.9M380.3 323.9v4.9M382.1 331.4v6.4M97.1 352.1h9.9"/>
<path d="M118.4 352.1h7.1M118.4 342.5h7.3M120.3 340.5v13.6M139.4 352.1h7.1M139.4 342.5h7.1M141.3 340.5v13.6M163.3 352.1h6.9M182.3 352.1h6.9M263.7 350.3h8M315.5 348.5h5.7M315.5 350.3h7.5M317.6 346.5v11.9"/>
<path d="M320.1 357.5h11.8M321.9 357.5h60.3M322 349.5v10.1M323.9 349.5v10.1M378.3 357.5h11.8M380.3 349.5v10.1M382.1 349.5v10.1"/>
</g>
<!-- layer: 0 -->
<g fill="none" stroke="#404040" stroke-width=".27">
<path d="M91.6 68.2l2.6 2.6M101.5 75.5l2.6 2.4M101.5 74.8l2.6 2.6M178 73.8l2.5 2.6M178 73.2l2.5 2.5M231.6 68.2l2.5 2.6M240.3 75.1l2.6 2.5M240.3 74.1l2.6 2.5M348.2 68.2l2.5 2.6M428.2 68.2l-2.4 2.6M438.2 68.2l-2.5 2.6M91.6 128.2l2.6 2.5"/>
<path d="M101.3 134.8l-2.6 2.5M181.3 134.8l-2.6 2.5M191.3 134.8l-2.5 2.5M193.1 134.8l-2.5 2.5M231.6 128.2l2.5 2.5M241.7 134.8l-2.4 2.5M251.8 134.8l-2.6 2.5M288.2 134.8l-2.5 2.5M298.1 134.8l-2.4 2.5M308.2 134.8l-2.6 2.5M309.9 134.8l-2.4 2.5M348.2 128.2l2.5 2.5"/>
<path d="M435.7 128.2l2.5 2.5M435.7 120.2l2.5 2.5M448.2 134.8l-2.5 2.5M449.3 134.8l-2.6 2.5M359.2 142.8l-2.4 2.5M428.2 142.8l-2.4 2.5M233.1 173.5l2.4 2.6M91.1 181.5l2.6 2.6M91.1 241.5l2.6 2.5M100.8 250.3l-2.6 2.5M180.8 250.3l-2.6 2.5M190.8 250.3l-2.5 2.5"/>
<path d="M192.6 250.3l-2.6 2.5M233.1 253.3l2.4 2.4M242.9 262l-2.6 2.4M302.6 262l-2.6 2.4M169.3 318.7l-2.5 2.4M175.2 318.7l-2.6 2.4M188.7 312.3l-2.6 2.6M193.7 312.3l-2.5 2.6M97.8 322.7l2.6 2.4M105.8 320.4l-2.5 2.6M112.1 320.4l-2.6 2.6M124.3 330.2l-2.5 2.6"/>
<path d="M131 330.2l-2.5 2.6M145.5 330.2l-2.6 2.6M151.6 330.2l-2.4 2.6M164 328.3l2.4 2.4M183.1 321.8l2.5 2.5M268.5 324.5l2.6 2.6M323.3 334.5l-2.4 2.6M325 324.6l-2.4 2.6M381.4 324.6l-2.4 2.6M383.3 334.5l-2.5 2.6M97.8 350.8l2.6 2.5M119.2 341.3l2.4 2.5"/>
<path d="M119.2 350.8l2.4 2.5M140.1 341.3l2.5 2.4M140.1 350.8l2.5 2.5M164 350.8l2.4 2.5M183.1 350.8l2.5 2.5M268.5 349l2.6 2.6M316.3 347.2l2.4 2.6M316.3 349l2.4 2.6M323.3 356.4l-2.4 2.4M325 356.4l-2.4 2.4M381.4 356.4l-2.4 2.4M383.3 356.4l-2.5 2.4"/>
</g>
<text font-size="13.4" fill="#404040" x="539.3" y="381.2">A711</text>
<g font-size="5" fill="#404040">
<text x="536.6" y="176.1">MOBILE METOD</text>
<text x="538.5" y="182">PER LAVELLO</text>
</g>
<g font-size="3.5" fill="#404040">
<text x="101.7" y="63.7" transform="rotate(-90 101.7 63.7)">Ø0,6</text>
<text x="178.1" y="66.6" transform="rotate(-90 178.1 66.6)">Ø0,6289</text>
<text x="240.5" y="66.6" transform="rotate(-90 240.5 66.6)">Ø1,0272</text>
<text x="430" y="68.9">10</text>
<text x="92.3" y="101.4" transform="rotate(-90 92.3 101.4)">60</text>
<text x="232.1" y="101.4" transform="rotate(-90 232.1 101.4)">60</text>
<text x="348.8" y="101.4" transform="rotate(-90 348.8 101.4)">60</text>
<text x="436.3" y="126.4" transform="rotate(-90 436.3 126.4)">8</text>
<text x="138.1" y="135.4">80</text>
<text x="194.6" y="134.9">1,8</text>
<text x="242.1" y="134.9">9,94</text>
<text x="288.6" y="134.9">9,94</text>
<text x="311.5" y="134.9">1,8</text>
<text x="453.2" y="135.4">1</text>
<text x="390.6" y="143.4">69</text>
<text x="91.8" y="214.7" transform="rotate(-90 91.8 214.7)">60</text>
<text x="233.2" y="218" transform="rotate(-90 233.2 218)">79,7</text>
<text x="137.6" y="250.9">80</text>
<text x="194.1" y="250.5">1,8</text>
<text x="268" y="262.2">59,7</text>
<text x="195.4" y="312.4">0,5</text>
<text x="113.8" y="320.6">0,62</text>
<text x="176.8" y="318.8">0,59</text>
<text x="348.7" y="324.8">56,4</text>
<text x="132.8" y="330.4">0,67</text>
<text x="153.3" y="330.4">0,61</text>
<text x="350.1" y="335.2">60</text>
<text x="98" y="341.2" transform="rotate(-90 98 341.2)">2,81</text>
<text x="183.2" y="340" transform="rotate(-90 183.2 340)">2,9</text>
<text x="268.7" y="341.4" transform="rotate(-90 268.7 341.4)">24,5</text>
<text x="164.1" y="344.2" transform="rotate(-90 164.1 344.2)">2,25</text>
<text x="119.3" y="350.7" transform="rotate(-90 119.3 350.7)">0,95</text>
<text x="140.3" y="350.7" transform="rotate(-90 140.3 350.7)">0,96</text>
<text x="316.4" y="358.2" transform="rotate(-90 316.4 358.2)">1,8</text>
<text x="326.6" y="356.5">1,8</text>
<text x="348.7" y="356.5">56,4</text>
<text x="384.7" y="356.5">1,8</text>
</g>
<g font-size="2.5" fill="#404040">
<text x="47.3" y="15.8">1</text>
<text x="101.9" y="15.8">2</text>
<text x="151.9" y="15.8">3</text>
<text x="201.9" y="15.8">4</text>
<text x="251.9" y="15.8">5</text>
<text x="301.8" y="15.8">6</text>
<text x="351.7" y="15.8">7</text>
<text x="401.8" y="15.8">8</text>
<text x="451.8" y="15.8">9</text>
<text x="501.1" y="15.8">10</text>
<text x="551" y="15.8">11</text>
<text x="18.7" y="29.2">A</text>
<text x="581.5" y="29.2">A</text>
<text x="18.7" y="79.3">B</text>
<text x="581.5" y="79.3">B</text>
<text x="18.7" y="129.3">C</text>
<text x="581.5" y="129.3">C</text>
<text x="531.2" y="144.3">POLITECNICO DI MILANO</text>
<text x="531.2" y="147.2">SCUOLA DEL DESIGN</text>
<text x="531.2" y="150.3">C.L. DESIGN DEGLI INTERNI</text>
<text x="531.3" y="154.1">PROGETTO:</text>
<text x="18.7" y="179.2">D</text>
<text x="581.3" y="179.2">D</text>
<text x="531.3" y="204.1">CORSO:</text>
<text x="541.7" y="208.9">STRUMENTI E METODI</text>
<text x="545.5" y="212">DEL PROGETTO</text>
<text x="531.3" y="220.8">DOCENTE:</text>
<text x="543.9" y="227.2">MARCO FERRARA</text>
<text x="18.7" y="229.3">E</text>
<text x="581.5" y="229.3">E</text>
<text x="531.3" y="237.4">STUDENTI:</text>
<text x="543.5" y="246.9">GIORGIA CAPASSO</text>
<text x="531.3" y="254.2">OGGETTO:</text>
<text x="548.8" y="260.3">399.124.89</text>
<text x="531.3" y="270.8">NOTE:</text>
<text x="18.9" y="279.3">F</text>
<text x="540.8" y="277.3">MATERIALE: LAMINATO</text>
<text x="581.5" y="279.3">F</text>
<text x="531.3" y="287.4">NOME FILE:</text>
<text x="542.1" y="293.1">METOD 399.124.89.dwg</text>
<text x="531.2" y="304.7">VERS</text>
<text x="570.8" y="304.7">DATA</text>
<text x="18.6" y="329.2">G</text>
<text x="565" y="329.7">2017.06.26</text>
<text x="581.3" y="329.2">G</text>
<text x="565" y="334.7">2017.06.12</text>
<text x="565" y="339.8">2017.06.05</text>
<text x="565" y="344.7">2017.05.29</text>
<text x="531.3" y="349.7">A</text>
<text x="565" y="349.7">2017.05.22</text>
<text x="531.3" y="354.2">TAVOLA NO.:</text>
<text x="567.5" y="354.2">1 DI</text>
<text x="574.6" y="354.2">4</text>
<text x="18.7" y="379.3">H</text>
<text x="581.5" y="379.3">H</text>
<text x="531.2" y="399.7">REV:</text>
<text x="531.3" y="396.8">DATA:</text>
<text x="541.3" y="399.7">A</text>
<text x="541.3" y="396.6">2017/07/16</text>
<text x="556.2" y="396.8">SCALA: 1:10- 1:1</text>
<text x="556.2" y="399.7">FORMATO:</text>
<text x="572.7" y="399.7">A2</text>
<text x="16.1" y="403.6" transform="rotate(-90 16.1 403.6)">DIRECTORY: C:\USERS\GIORGIA\DESKTOP\MO-D_4_CUCINA\METOD 399.124.89.DWG | PLOTTED ON: 2017.04.11 | BY USER: 869709</text>
<text x="45.3" y="406.8">1</text>
<text x="101.8" y="406.8">2</text>
<text x="151.8" y="406.8">3</text>
<text x="201.9" y="406.8">4</text>
<text x="251.8" y="406.8">5</text>
<text x="301.8" y="406.8">6</text>
<text x="351.7" y="406.8">7</text>
<text x="401.8" y="406.8">8</text>
<text x="451.8" y="406.8">9</text>
<text x="501.1" y="406.8">10</text>
<text x="528" y="405.9">0</text>
<text x="537.9" y="405.9">10cm</text>
<text x="552.9" y="405.9">25cm</text>
<text x="570.8" y="405.9">50cm</text>
<text x="528" y="409.1">0</text>
<text x="537.9" y="409.1">10mm</text>
<text x="552.9" y="409.1">25mm</text>
<text x="569.9" y="409.1">50mm</text>
</g>
</svg>
